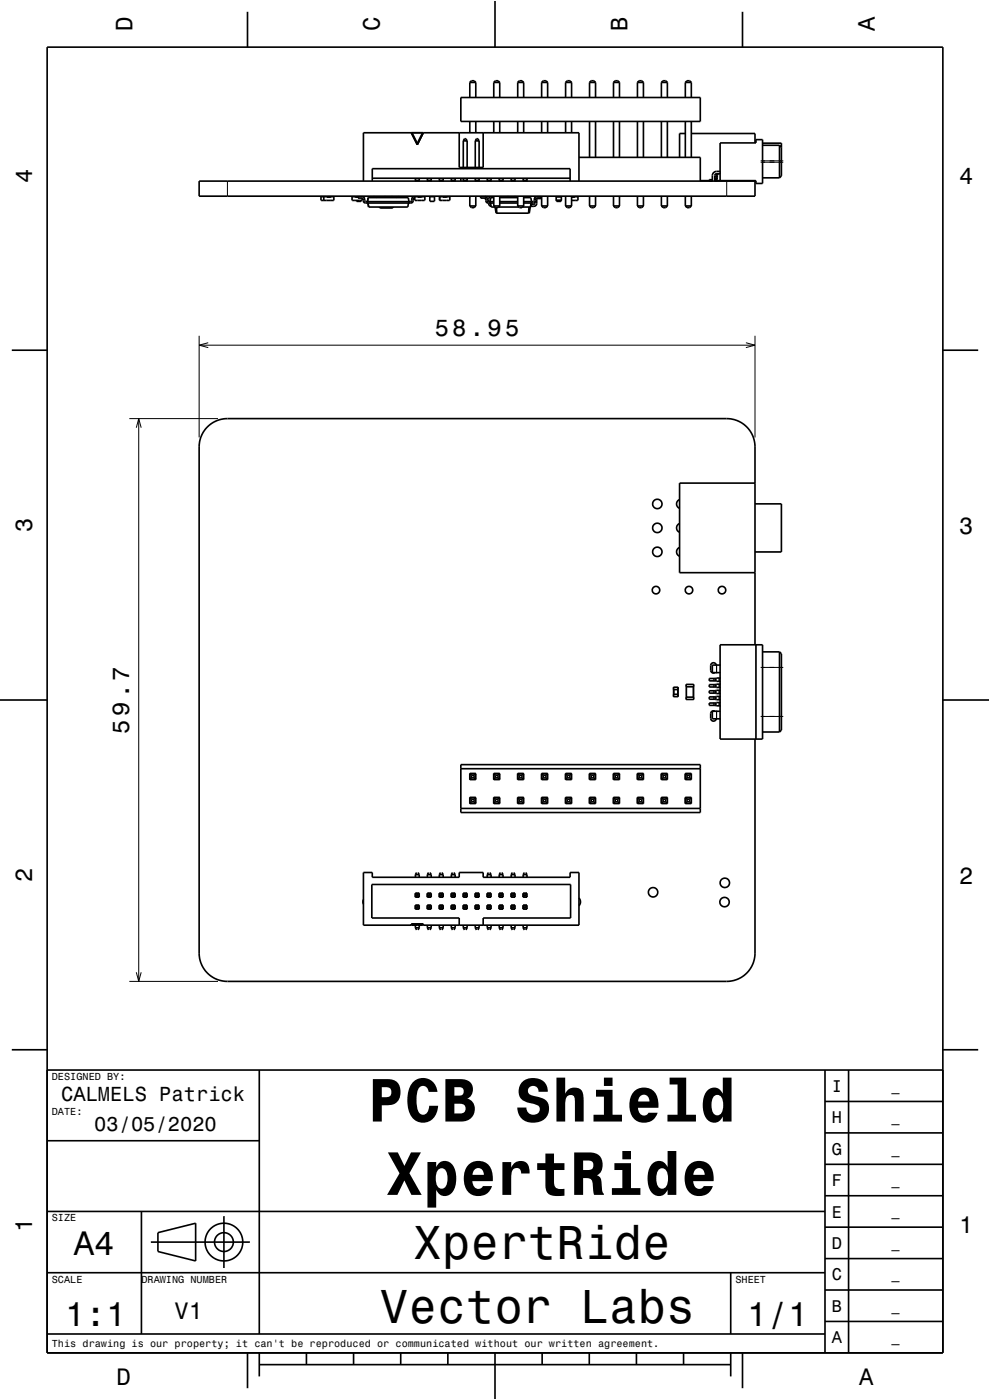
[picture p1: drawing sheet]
<svg xmlns="http://www.w3.org/2000/svg" width="210mm" height="297mm" viewBox="0 0 210 297" stroke-linecap="round" stroke-linejoin="round" font-family="sans-serif">
<g fill="none" stroke="#000" stroke-width=".21">
<path d="M48.2 38.4v3.2M151.7 37.7v.8M151.8 37.8v.5M152 36.7v1.9M154.1 38.4v3.2M155.8 38.3v.1M161.3 34.4h4.9M161.3 34.1h4.9M81.4 41.8h2.1M107.4 41.8h2.1M117.9 41.8h1.3M117.9 42.5h1.3"/>
<path d="M42.2 71.2v21.6M42.2 73.2h118M44.2 72.7l-2 .5 2 .5M158.2 72.7l2 .5-2 .5M160.2 71.2v21.6M27.4 88.8h18.8M28.9 90.7l.5-1.9 .5 1.9M29.4 88.8v119.4M142.9 145.7v2.1M143.8 146.2v1.2M143.8 145.7v.6M143.8 147.2v.6"/>
<path d="M145.6 145.1v.6M145.6 147.8v.6M145.6 145.5v2.6M147.1 145.5v2.6M147.1 145.1v.6M147.1 147.8v.6M151.5 143.8v.8M151.5 145.1v.8M151.5 146.4v.8M151.5 147.7v.8M151.5 149v.8M152 140.9v2"/>
<path d="M152 150.7v2M152.6 143.8v.8M152.6 145.1v.8M152.6 146.4v.8M152.6 147.7v.8M152.6 149v.8M161.3 141.6h4.9M161.3 152h4.9M27.4 208.2h18.8M28.9 206.3l.5 1.9 .5-1.9"/>
</g>
<g fill="none" stroke="#000" stroke-width=".35">
<path d="M10 10h190v277h-190zM52.5 2.5v7.5M99.7 17.5v3.2M99.7 17.5l.3-.4h.6l.3 .4M99.7 17.5h1.2M100.9 17.5v3.2M104.7 17.5v3.2M104.7 17.5l.4-.4h.5l.4 .4M104.7 17.5h1.3M105 0v10M106 17.5v3.2M109.8 17.5v3.2"/>
<path d="M109.8 17.5l.4-.4h.5l.4 .4M109.8 17.5h1.3M111.1 17.5v3.2M114.9 17.5v3.2M114.9 17.5l.4-.4h.5l.4 .4M114.9 17.5h1.3M116.2 17.5v3.2M120 17.5v3.2M120 17.5l.3-.4h.6l.3 .4M120 17.5h1.2M121.2 17.5v3.2M125.1 17.5v3.2"/>
<path d="M125.1 17.5l.3-.4h.6l.3 .4M125.1 17.5h1.2M126.3 17.5v3.2M130.1 17.5v3.2M130.1 17.5l.4-.4h.5l.4 .4M130.1 17.5h1.3M131.4 17.5v3.2M135.2 17.5v3.2M135.2 17.5l.4-.4h.5l.4 .4M135.2 17.5h1.3M136.5 17.5v3.2M140.3 17.5v3.2"/>
<path d="M140.3 17.5l.4-.4h.5l.4 .4M140.3 17.5h1.3M141.6 17.5v3.2M145.4 17.5v3.2M145.4 17.5l.3-.4h.6l.3 .4M145.4 17.5h1.2M146.6 17.5v3.2M157.5 2.5v7.5M42.2 38.4h118v3.2h-118zM77.1 38.4v-10.2h45.7v10.2M79 38.4v-2.6h41.9v2.6M79 37.8h41.9"/>
<path d="M87.3 28.2l1.2 2.5 1.3-2.5M87.4 28.2l1.1 2.2 1.1-2.2M88.1 37.8v.6M88.3 38.4l-.2-.1h.8l-.1 .1M88.9 37.8v.6M90.7 37.8v.6M90.8 38.4l-.1-.1h.8l-.2 .1M91.5 37.8v.6M93.2 37.8v.6M93.3 38.4l-.1-.1h.8l-.1 .1M94 37.8v.6M95.7 37.8v.6"/>
<path d="M95.9 38.4l-.2-.1h.8l-.1 .1M96.5 37.8v.6M97.4 28.2v7.3h5.1v-7.3M97.8 20.7h50.8v5.1h-50.8zM97.8 37.8v.6M98.3 29.9v5.6M98.3 37.8v.6M98.3 29.9h.8M98.3 29.9l.2-.5h.3l.3 .5M98.4 38.4l-.1-.1h.8l-.2 .1M99.1 29.9v5.6M99.1 37.8v.6"/>
<path d="M99.7 25.8v2.4M100.8 29.9v5.6M100.8 37.8v.6M100.8 29.9h.8M100.8 29.9l.3-.5h.3l.2 .5M100.9 25.8v2.4M101 38.4l-.2-.1h.8l-.1 .1M101.6 29.9v5.6M101.6 37.8v.6M103.4 37.8v.6M103.5 38.4l-.1-.1h.8l-.2 .1M104.2 37.8v.6"/>
<path d="M104.7 25.8v2.4M105.9 37.8v.6M106 25.8v2.4M106 38.4l-.1-.1h.8l-.1 .1M106.7 37.8v.6M108.4 37.8v.6M108.6 38.4l-.2-.1h.8l-.1 .1M109.2 37.8v.6M109.8 25.8v2.4M111 37.8v.6M111.1 25.8v2.4M111.1 38.4l-.1-.1h.8l-.2 .1"/>
<path d="M111.8 37.8v.6M114.9 25.8v2.4M116.2 25.8v2.4M120 25.8v2.4M121.2 25.8v2.4M122.8 33.4h25.8v5M125.1 25.8v7.6M126.3 25.8v7.6M130.1 25.8v7.6M131.4 25.8v7.6M135.2 25.8v7.6M136.5 25.8v7.6"/>
<path d="M140.3 25.8v7.6M141.6 25.8v7.6M145.4 28.3h-1.2v5.1M145.4 25.8v7.6M146.6 28.3h13.6v2M146.6 25.8v7.6M148.6 38.3h1.9M151.1 38.1h-.6v.3M151.8 38.3h8.6v.6h1.4v-9.3h-1.4v.7h-7.6v8M151.9 36.9l-.1 .9-.2 .3M152.4 36.9l-.3 .3a.92 .92 0 0 1-.5 1.2M152.8 36.4a1.34 1.34 0 0 0-1.6 .5l-.1 1.5"/>
<path d="M152.8 36.9h-.8l-.4 .2v1.3M154.7 38.3v.1M156.7 38.3v.1M161.8 30.4h4v6.9l-.4 .4M161.8 37.7h3.6M161.8 30.8h3.6M165.4 30.8v6.9M165.4 30.8l.4 .4M68.7 41.7h.1M68.7 42.5h.1M68.7 41.7v.8M69.3 42.5h.1"/>
<path d="M70.2 41.7h-2.1v.8h2.7v-.8l-1.2 .1M70.2 42.5h.1M75.3 42.5h.1M75.6 41.8l1.3-.1a.62 .62 0 0 1 .5 .9l.2 .2h9.6l.1-.1 .1-.5 .2-.4h1.2M75.6 42.5l.1 .2h.9v-.2M75.9 41.8l-1.2-.1v.8h2.1v-.5M75.9 41.7v.3h1M76.2 42.5h.1M76.9 42l.2 .2a.62 .62 0 0 0 .5 .9h9.6l.4-.3 .1-.7 .3-.1M77.9 43.1l.2-1.2h8.5l.2 1.2M78.1 43.1l.1 .8h8.3l.2-.8M79.2 41.9v-.2l.8 .2"/>
<path d="M80.5 43.9v.2h2.9v-.2M80.6 43.9v.2M81.4 41.9v-.2h2v.2M81.9 41.7v.2M82.9 41.7v.2M83.3 43.9v.2M84 41.9l.4-.2h.4v.2M88 41.7v.8h2.1v-.8h-1.5M88.6 42.5h.1M89.5 42.5h.1M91.2 41.7l1 .1-.1 .9h-.9zM93.3 41.7v.8"/>
<path d="M93.9 42.5h.1M94.8 42.5h.1M94.8 41.7h-1.5l-.1 .8h2.2v-.7h-.7M99.7 41.6v2.1M99.7 43.7h1.2M99.7 43.7l.3 .4h.6l.3-.4M100.9 41.6v2.1M102.8 42l.2 .1M102.9 41.7a.62 .62 0 0 1 .4 .9l.3 .2h1.1M103.3 42.1l.3 .2v.5M103.6 43.1l.2 .5 .4 .2M104 42.2l-.4-.5h-1.6v.3h.9l.1 .2a.62 .62 0 0 0 .6 .9h1.1"/>
<path d="M104.1 43.3v-.2l.1 .8h.8M104.7 41.9h-.6l-.2 1.2M104.7 41.6v2.1M104.7 43.7h1.3M104.7 43.7l.4 .4h.5l.4-.4M105.3 44.1l.1 1.1M105.8 43.9h4.2M106 41.6v2.1M106 43.1h3.8M106 42.8h3.8M106 41.9h3.8M107.5 41.9v-.2h2v.2"/>
<path d="M108 41.7v.2M109 41.7v.2M109.8 41.6v2.1M109.8 43.7h1.3M109.8 43.7l.4 .4h.5l.4-.4M110.9 43.9h1.6M111.1 42.8h2l.2-.1 .1-.5 .2-.4 1.2-.1v.4l-.9 .1v1a.61 .61 0 0 1-.6 .6h-.8M111.1 41.6v2.1M111.1 41.9h1.5l.2 1.2M112.2 43.9l-.1 1.3M112.5 43.9l-.2 1.3h-7.1l-.2-1.2M112.6 43.2l.1 .6"/>
<path d="M112.7 43.1l-.2 .8M113.4 43v.3l-.1 .1h-.7M114.8 42l-1.1 .1-.1 .5-.2 .4-2.3 .1M114.9 41.6v2.1M114.9 43.7h1.3M114.9 43.7l.4 .4h.5l.4-.4M116.2 41.6v2.1M118 42.5l.1 .2h.9l.1-1h-1.1v.8h1.1M120 41.6v2.1M120 43.7h1.2M120 43.7l.3 .4h.6l.3-.4M121.2 41.6v2.1"/>
<path d="M121.2 41.8h1.4v.7h-1.4M122 42.5h.1M125.1 41.6v2.1M125.1 43.7h1.2M125.1 43.7l.3 .4h.6l.3-.4M126.3 41.6v2.1M130.1 41.6v2.1M130.1 43.7h1.3M130.1 43.7l.4 .4h.5l.4-.4M131.4 41.6v2.1M135.2 41.6v2.1M135.2 43.7h1.3"/>
<path d="M135.2 43.7l.4 .4h.5l.4-.4M136.5 41.6v2.1M140.3 41.6v2.1M140.3 43.7h1.3M140.3 43.7l.4 .4h.5l.4-.4M141.6 41.6v2.1M145.4 41.6v2.1M145.4 43.7h1.2M145.4 43.7l.3 .4h.6l.3-.4M146.6 41.6v2.1M2.5 74.3h7.5M200 74.3h7.5"/>
<path d="M144.2 116.1a1 1 0 0 0-.7 1 1 1 0 0 0 .7 .9M144.2 106a1 1 0 0 0-.7 .9 1 1 0 0 0 .7 .9M144.2 111.1a1 1 0 0 0-.7 .9 1 1 0 0 0 .7 .9M160.2 102.5h-16v19h16M160.2 106.9h5.6v10.2h-5.6M152.8 136.8h9v20h-9zM160.2 136.8v-42a6 6 0 0 0-6.1-6h-105.9a6 6 0 0 0-6 6v107.4a6 6 0 0 0 6 6h105.9a6 6 0 0 0 6.1-6v-45.4M160.4 136.8v20M161.8 138.3h3.6M165.4 138.3l.4 .4v16.2l-.4 .4M165.4 138.3v17M0 148.5h10"/>
<path d="M142.9 146.3h1v-.5h-1v2h1v-.5h-1M143.8 146.3v1M145.5 145.2h1.7v.5h-1.7zM145.5 147.9h1.7v.5h-1.7zM145.6 145.7v2.2M147.1 145.7v2.2M151.7 150.9a.6 .6 0 0 0-.9 .5v1a.6 .6 0 0 0 .5 .6 .6 .6 0 0 0 .6-.5M151.8 145.8h.1M151.8 149.7h.1M151.8 144.5h.1M151.8 147.1h.1M151.8 148.4h.1"/>
<path d="M151.8 145.2h-1.3v.5l1.3 .1M151.8 149.1h-1.3v.5l1.3 .1M151.8 143.9h-1.3v.5l1.3 .1M151.8 146.5h-1.3v.5l1.3 .1M151.8 147.8h-1.3v.5l1.3 .1M151.8 145.8h1M151.8 149.7h1M151.8 144.5h1M151.8 147.1h1M151.8 148.4h1M151.8 145.2h.1M151.8 143.9v.6"/>
<path d="M151.8 145.2v.6M151.8 146.5v.6M151.8 147.8v.6M151.8 149.1v.6M151.8 149.1h.1M151.8 143.9h.1M151.8 146.5h.1M151.8 147.8h.1M151.9 141.1a.6 .6 0 0 0-.6-.5 .6 .6 0 0 0-.5 .6v1a.6 .6 0 0 0 .9 .5M152.8 145.1l-1 .1M152.8 149l-1 .1M152.8 150.9h-1.7v1.6h1.7"/>
<path d="M152.8 141.1h-1.7v1.6h1.7M152.8 143.8l-1 .1M152.8 146.4l-1 .1M152.8 147.7l-1 .1M161.8 155.3h3.6M200 148.5h10M97.8 163.1h50.8M97.8 162.2h50.8v10.2h-50.8zM97.8 171.5h50.8M99.7 169.2h1.2M99.7 164.1h1.2M99.7 164.1v1.3"/>
<path d="M99.7 169.2v1.3M99.7 170.5h1.2M99.7 165.4h1.2M99.7 164.1l.3 .4M99.7 169.2l.3 .4M100 169.6h.6M100 170.1h.6M100 164.5h.6M100 165h.6M100 170.1l-.3 .4M100 165l-.3 .4M100 164.5v.5"/>
<path d="M100 169.6v.5M100.6 165l.3 .4M100.6 164.5v.5M100.6 169.6v.5M100.6 170.1l.3 .4M100.9 164.1v1.3M100.9 169.2v1.3M100.9 169.2l-.3 .4M100.9 164.1l-.3 .4M104.7 169.2h1.3M104.7 164.1h1.3M104.7 164.1v1.3"/>
<path d="M104.7 169.2v1.3M104.7 170.5h1.3M104.7 165.4h1.3M104.7 164.1l.4 .4M104.7 169.2l.4 .4M105.1 169.6h.5M105.1 170.1h.5M105.1 164.5h.5M105.1 165h.5M105.1 170.1l-.4 .4M105.1 165l-.4 .4M105.1 164.5v.5"/>
<path d="M105.1 169.6v.5M105.6 165l.4 .4M105.6 164.5v.5M105.6 169.6v.5M105.6 170.1l.4 .4M106 164.1v1.3M106 169.2v1.3M106 169.2l-.4 .4M106 164.1l-.4 .4M109.8 169.2h1.3M109.8 164.1h1.3M109.8 164.1v1.3"/>
<path d="M109.8 169.2v1.3M109.8 170.5h1.3M109.8 165.4h1.3M109.8 164.1l.4 .4M109.8 169.2l.4 .4M110.2 169.6h.5M110.2 170.1h.5M110.2 164.5h.5M110.2 165h.5M110.2 170.1l-.4 .4M110.2 165l-.4 .4M110.2 164.5v.5"/>
<path d="M110.2 169.6v.5M110.7 165l.4 .4M110.7 164.5v.5M110.7 169.6v.5M110.7 170.1l.4 .4M111.1 164.1v1.3M111.1 169.2v1.3M111.1 169.2l-.4 .4M111.1 164.1l-.4 .4M114.9 169.2h1.3M114.9 164.1h1.3M114.9 164.1v1.3"/>
<path d="M114.9 169.2v1.3M114.9 170.5h1.3M114.9 165.4h1.3M114.9 164.1l.4 .4M114.9 169.2l.4 .4M115.3 169.6h.5M115.3 170.1h.5M115.3 164.5h.5M115.3 165h.5M115.3 170.1l-.4 .4M115.3 165l-.4 .4M115.3 164.5v.5"/>
<path d="M115.3 169.6v.5M115.8 165l.4 .4M115.8 164.5v.5M115.8 169.6v.5M115.8 170.1l.4 .4M116.2 164.1v1.3M116.2 169.2v1.3M116.2 169.2l-.4 .4M116.2 164.1l-.4 .4M120 169.2h1.2M120 164.1h1.2M120 164.1v1.3"/>
<path d="M120 169.2v1.3M120 170.5h1.2M120 165.4h1.2M120 164.1l.3 .4M120 169.2l.3 .4M120.3 169.6h.6M120.3 170.1h.6M120.3 164.5h.6M120.3 165h.6M120.3 170.1l-.3 .4M120.3 165l-.3 .4M120.3 164.5v.5"/>
<path d="M120.3 169.6v.5M120.9 164.5v.5M120.9 169.6v.5M120.9 165l.3 .4M120.9 170.1l.3 .4M121.2 164.1v1.3M121.2 169.2v1.3M121.2 169.2l-.3 .4M121.2 164.1l-.3 .4M125.1 169.2h1.2M125.1 164.1h1.2M125.1 164.1v1.3"/>
<path d="M125.1 169.2v1.3M125.1 170.5h1.2M125.1 165.4h1.2M125.1 164.1l.3 .4M125.1 169.2l.3 .4M125.4 169.6h.6M125.4 170.1h.6M125.4 164.5h.6M125.4 165h.6M125.4 170.1l-.3 .4M125.4 165l-.3 .4M125.4 164.5v.5"/>
<path d="M125.4 169.6v.5M126 165l.3 .4M126 164.5v.5M126 169.6v.5M126 170.1l.3 .4M126.3 164.1v1.3M126.3 169.2v1.3M126.3 169.2l-.3 .4M126.3 164.1l-.3 .4M130.1 169.2h1.3M130.1 164.1h1.3M130.1 164.1v1.3"/>
<path d="M130.1 169.2v1.3M130.1 170.5h1.3M130.1 165.4h1.3M130.1 164.1l.4 .4M130.1 169.2l.4 .4M130.5 169.6h.5M130.5 170.1h.5M130.5 164.5h.5M130.5 165h.5M130.5 170.1l-.4 .4M130.5 165l-.4 .4M130.5 164.5v.5"/>
<path d="M130.5 169.6v.5M131 165l.4 .4M131 164.5v.5M131 169.6v.5M131 170.1l.4 .4M131.4 164.1v1.3M131.4 169.2v1.3M131.4 169.2l-.4 .4M131.4 164.1l-.4 .4M135.2 169.2h1.3M135.2 164.1h1.3M135.2 164.1v1.3"/>
<path d="M135.2 169.2v1.3M135.2 170.5h1.3M135.2 165.4h1.3M135.2 164.1l.4 .4M135.2 169.2l.4 .4M135.6 169.6h.5M135.6 170.1h.5M135.6 164.5h.5M135.6 165h.5M135.6 170.1l-.4 .4M135.6 165l-.4 .4M135.6 164.5v.5"/>
<path d="M135.6 169.6v.5M136.1 165l.4 .4M136.1 164.5v.5M136.1 169.6v.5M136.1 170.1l.4 .4M136.5 164.1v1.3M136.5 169.2v1.3M136.5 169.2l-.4 .4M136.5 164.1l-.4 .4M140.3 169.2h1.3M140.3 164.1h1.3M140.3 164.1v1.3"/>
<path d="M140.3 169.2v1.3M140.3 164.1l.4 .4M140.3 170.5h1.3M140.3 165.4h1.3M140.3 169.2l.4 .4M140.7 169.6h.5M140.7 170.1h.5M140.7 170.1l-.4 .4M140.7 164.5h.5M140.7 165h.5M140.7 165l-.4 .4M140.7 164.5v.5"/>
<path d="M140.7 169.6v.5M141.2 165l.4 .4M141.2 164.5v.5M141.2 169.6v.5M141.2 170.1l.4 .4M141.6 169.2l-.4 .4M141.6 164.1v1.3M141.6 169.2v1.3M141.6 164.1l-.4 .4M145.4 164.1v1.3M145.4 169.2v1.3M145.4 169.2h1.2"/>
<path d="M145.4 164.1h1.2M145.4 169.2l.3 .4M145.4 170.5h1.2M145.4 164.1l.3 .4M145.4 165.4h1.2M145.7 169.6h.6M145.7 164.5v.5M145.7 169.6v.5M145.7 170.1h.6M145.7 170.1l-.3 .4M145.7 165l-.3 .4M145.7 164.5h.6"/>
<path d="M145.7 165h.6M146.3 164.5v.5M146.3 169.6v.5M146.3 170.1l.3 .4M146.3 165l.3 .4M146.6 169.2l-.3 .4M146.6 164.1v1.3M146.6 169.2v1.3M146.6 164.1l-.3 .4M77.1 190.8l-.1 .5 .1 .5M77.1 185.1h1.9v1h18.4v-1h5.1v1h18.4v-1h1.9v11.2h-45.7zM87.3 196.3v-.3h2.5v.3"/>
<path d="M87.4 196.3v-.2h2.2v.2M88.1 185.6v.5M88.1 189.5v.8M88.1 192.1v.8M88.1 196.3v.5M88.1 192.1h.8M88.1 189.5h.8M88.1 189.5l.3 .3M88.1 192.9h.8M88.1 190.3h.8M88.1 196.8h.8M88.1 185.6h.8"/>
<path d="M88.1 196.8l.3 .5M88.1 192.1l.3 .2M88.4 189.8h.3M88.4 190.1l-.3 .2M88.4 192.6l-.3 .3M88.4 189.8v.3M88.4 192.3v.3M88.4 190.1h.3M88.4 185.1l-.3 .5M88.4 192.6h.3M88.4 192.3h.3M88.5 196.1v.2"/>
<path d="M88.7 190.1l.2 .2M88.7 189.8v.3M88.7 192.3v.3M88.7 185.1l.2 .5M88.7 192.6l.2 .3M88.9 189.5l-.2 .3M88.9 185.6v.5M88.9 189.5v.8M88.9 192.1v.8M88.9 196.3v.5M88.9 192.1l-.2 .2M88.9 196.8l-.2 .5"/>
<path d="M90.7 192.1h.8M90.7 189.5h.8M90.7 185.6v.5M90.7 189.5v.8M90.7 192.1v.8M90.7 196.3v.5M90.7 192.1l.2 .2M90.7 189.5l.2 .3M90.7 192.9h.8M90.7 190.3h.8M90.7 196.8h.8M90.7 185.6h.8"/>
<path d="M90.7 196.8l.2 .5M90.9 189.8h.3M90.9 190.1l-.2 .2M90.9 192.6l-.2 .3M90.9 190.1h.3M90.9 189.8v.3M90.9 192.3v.3M90.9 185.1l-.2 .5M90.9 192.6h.3M90.9 192.3h.3M91.2 192.6l.3 .3M91.2 190.1l.3 .2"/>
<path d="M91.2 189.8v.3M91.2 192.3v.3M91.2 185.1l.3 .5M91.5 189.5l-.3 .3M91.5 185.6v.5M91.5 189.5v.8M91.5 192.1v.8M91.5 196.3v.5M91.5 192.1l-.3 .2M91.5 196.8l-.3 .5M93.2 192.1h.8M93.2 189.5h.8"/>
<path d="M93.2 185.6v.5M93.2 189.5v.8M93.2 192.1v.8M93.2 196.3v.5M93.2 192.1l.2 .2M93.2 189.5l.2 .3M93.2 192.9h.8M93.2 190.3h.8M93.2 196.8h.8M93.2 185.6h.8M93.2 196.8l.2 .5M93.4 189.8h.4"/>
<path d="M93.4 190.1l-.2 .2M93.4 192.6l-.2 .3M93.4 190.1h.4M93.4 189.8v.3M93.4 192.3v.3M93.4 185.1l-.2 .5M93.4 192.6h.4M93.4 192.3h.4M93.8 190.1l.2 .2M93.8 189.8v.3M93.8 192.3v.3M93.8 185.1l.2 .5"/>
<path d="M93.8 192.6l.2 .3M94 189.5l-.2 .3M94 185.6v.5M94 189.5v.8M94 192.1v.8M94 196.3v.5M94 192.1l-.2 .2M94 196.8l-.2 .5M95.7 192.1h.8M95.7 189.5h.8M95.7 185.6v.5M95.7 189.5v.8"/>
<path d="M95.7 192.1v.8M95.7 196.3v.5M95.7 192.1l.3 .2M95.7 189.5l.3 .3M95.7 192.9h.8M95.7 190.3h.8M95.7 196.8h.8M95.7 185.6h.8M95.7 196.8l.3 .5M96 189.8h.3M96 190.1l-.3 .2M96 192.6l-.3 .3"/>
<path d="M96 190.1h.3M96 189.8v.3M96 192.3v.3M96 185.1l-.3 .5M96 192.6h.3M96 192.3h.3M96.3 192.6l.2 .3M96.3 190.1l.2 .2M96.3 189.8v.3M96.3 192.3v.3M96.3 185.1l.2 .5M96.5 189.5l-.2 .3"/>
<path d="M96.5 185.6v.5M96.5 189.5v.8M96.5 192.1v.8M96.5 196.3v.5M96.5 192.1l-.2 .2M96.5 196.8l-.2 .5M97.4 196.3v-1.6h-18.5v-7.1h42.1v7.1h-18.5v1.6M98.3 192.1h.8M98.3 189.5h.8M98.3 189.5v.8M98.3 192.1v.8M98.3 196.3v.5"/>
<path d="M98.3 192.1l.2 .2M98.3 189.5l.2 .3M98.3 192.9h.8M98.3 190.3h.8M98.3 196.8h.8M98.3 196.8l.2 .5M98.5 189.8h.3M98.5 190.1l-.2 .2M98.5 192.6l-.2 .3M98.5 190.1h.3M98.5 189.8v.3M98.5 192.3v.3"/>
<path d="M98.5 192.6h.3M98.5 192.3h.3M98.8 192.6l.3 .3M98.8 190.1l.3 .2M98.8 189.8v.3M98.8 192.3v.3M99.1 189.5l-.3 .3M99.1 189.5v.8M99.1 192.1v.8M99.1 196.3v.5M99.1 192.1l-.3 .2M99.1 196.8l-.3 .5"/>
<path d="M100.8 192.1h.8M100.8 189.5h.8M100.8 189.5v.8M100.8 192.1v.8M100.8 196.3v.5M100.8 192.1l.3 .2M100.8 189.5l.3 .3M100.8 192.9h.8M100.8 190.3h.8M100.8 196.8h.8M100.8 196.8l.3 .5M101.1 189.8h.3"/>
<path d="M101.1 190.1l-.3 .2M101.1 192.6l-.3 .3M101.1 190.1h.3M101.1 189.8v.3M101.1 192.3v.3M101.1 192.6h.3M101.1 192.3h.3M101.4 192.6l.2 .3M101.4 190.1l.2 .2M101.4 189.8v.3M101.4 192.3v.3M101.6 189.5l-.2 .3"/>
<path d="M101.6 189.5v.8M101.6 192.1v.8M101.6 196.3v.5M101.6 192.1l-.2 .2M101.6 196.8l-.2 .5M103.4 192.1h.8M103.4 189.5h.8M103.4 185.6v.5M103.4 189.5v.8M103.4 192.1v.8M103.4 196.3v.5M103.4 192.1l.2 .2"/>
<path d="M103.4 189.5l.2 .3M103.4 192.9h.8M103.4 190.3h.8M103.4 196.8h.8M103.4 185.6h.8M103.4 196.8l.2 .5M103.6 189.8h.3M103.6 190.1l-.2 .2M103.6 192.6l-.2 .3M103.6 190.1h.3M103.6 189.8v.3M103.6 192.3v.3"/>
<path d="M103.6 185.1l-.2 .5M103.6 192.6h.3M103.6 192.3h.3M103.9 192.6l.3 .3M103.9 190.1l.3 .2M103.9 189.8v.3M103.9 192.3v.3M103.9 185.1l.3 .5M104.2 189.5l-.3 .3M104.2 185.6v.5M104.2 189.5v.8M104.2 192.1v.8"/>
<path d="M104.2 196.3v.5M104.2 192.1l-.3 .2M104.2 196.8l-.3 .5M105.9 192.1h.8M105.9 189.5h.8M105.9 185.6v.5M105.9 189.5v.8M105.9 192.1v.8M105.9 196.3v.5M105.9 192.1l.2 .2M105.9 189.5l.2 .3M105.9 192.9h.8"/>
<path d="M105.9 190.3h.8M105.9 196.8h.8M105.9 185.6h.8M105.9 196.8l.2 .5M106.1 189.8h.4M106.1 190.1l-.2 .2M106.1 192.6l-.2 .3M106.1 190.1h.4M106.1 189.8v.3M106.1 192.3v.3M106.1 185.1l-.2 .5M106.1 192.6h.4"/>
<path d="M106.1 192.3h.4M106.5 192.6l.2 .3M106.5 190.1l.2 .2M106.5 189.8v.3M106.5 192.3v.3M106.5 185.1l.2 .5M106.7 189.5l-.2 .3M106.7 185.6v.5M106.7 189.5v.8M106.7 192.1v.8M106.7 196.3v.5M106.7 192.1l-.2 .2"/>
<path d="M106.7 196.8l-.2 .5M108.4 192.1h.8M108.4 189.5h.8M108.4 185.6v.5M108.4 189.5v.8M108.4 192.1v.8M108.4 196.3v.5M108.4 189.5l.3 .3M108.4 192.9h.8M108.4 190.3h.8M108.4 196.8h.8M108.4 185.6h.8"/>
<path d="M108.4 192.1l.3 .2M108.4 196.8l.3 .5M108.7 189.8h.3M108.7 190.1l-.3 .2M108.7 192.6l-.3 .3M108.7 190.1h.3M108.7 189.8v.3M108.7 192.3v.3M108.7 185.1l-.3 .5M108.7 192.6h.3M108.7 192.3h.3M109 190.1l.2 .2"/>
<path d="M109 189.8v.3M109 192.3v.3M109 185.1l.2 .5M109 192.6l.2 .3M109.2 189.5l-.2 .3M109.2 185.6v.5M109.2 189.5v.8M109.2 192.1v.8M109.2 196.3v.5M109.2 192.1l-.2 .2M109.2 196.8l-.2 .5M111 192.1h.8"/>
<path d="M111 189.5h.8M111 185.6v.5M111 189.5v.8M111 192.1v.8M111 196.3v.5M111 192.1l.2 .2M111 189.5l.2 .3M111 192.9h.8M111 190.3h.8M111 196.8h.8M111 185.6h.8M111 196.8l.2 .5"/>
<path d="M111.2 189.8h.3M111.2 190.1l-.2 .2M111.2 190.1h.3M111.2 189.8v.3M111.2 192.3v.3M111.2 192.6l-.2 .3M111.2 185.1l-.2 .5M111.2 192.6h.3M111.2 192.3h.3M111.5 192.6l.3 .3M111.5 190.1l.3 .2M111.5 189.8v.3"/>
<path d="M111.5 192.3v.3M111.5 185.1l.3 .5M111.8 189.5l-.3 .3M111.8 185.6v.5M111.8 189.5v.8M111.8 192.1v.8M111.8 196.3v.5M111.8 196.8l-.3 .5M111.8 192.1l-.3 .2M122.8 190.5a1.19 1.19 0 0 1 0 1.7M2.5 222.7h7.5M10 227h190"/>
<path d="M55 227v56M175 233.7h25M175 227v60M180 227v60M200 222.7h7.5M10 257h165M10 242h45M30 257v26M47.5 258v11M175 253.7h25M175 247h25M175 240.3h25"/>
<path d="M10 270h165M32 263.5h21M33.5 261.5l8-2v8l-8-2zM155 270v13M175 273.7h25M175 267h25M175 260.3h25M10 283h165M52.5 287v7.5M55 289.5h100M55 287v5M65 287v2.5"/>
<path d="M75 287v2.5M85 287v2.5M95 287v2.5M105 287v10M115 287v2.5M125 287v2.5M135 287v2.5M145 287v2.5M155 287v5M157.5 287v7.5M175 280.3h25"/>
<circle cx="139.4" cy="117.1" r="1"/>
<circle cx="139.4" cy="106.9" r="1"/>
<circle cx="139.4" cy="112" r="1"/>
<circle cx="139.2" cy="125.2" r=".8"/>
<circle cx="146.2" cy="125.2" r=".8"/>
<circle cx="153.2" cy="125.2" r=".8"/>
<circle cx="138.5" cy="189.3" r="1"/>
<circle cx="153.7" cy="191.4" r="1"/>
<circle cx="153.8" cy="187.3" r="1"/>
<circle cx="47.5" cy="263.5" r="2"/>
<circle cx="47.5" cy="263.5" r="4"/>
</g>
<path d="M0 0h210v297h-210" fill="none" stroke="#fff" stroke-width=".21"/>
<g font-size="13">
<text x="78" y="237.9">PCB Shield</text>
<text x="81.9" y="253.5">XpertRide</text>
</g>
<g font-size="10.1">
<text x="87.7" y="267.2">XpertRide</text>
<text x="80.6" y="280.7">Vector Labs</text>
</g>
<g font-size="7.2">
<text x="15.7" y="266.3">A4</text>
<text x="13.8" y="281.3">1:1</text>
<text x="158.5" y="281.3">1/1</text>
</g>
<g font-size="5">
<text x="28.1" y="6.5" transform="rotate(-90 28.1 6.5)">D</text>
<text x="80.6" y="6.5" transform="rotate(-90 80.6 6.5)">C</text>
<text x="133.1" y="6.5" transform="rotate(-90 133.1 6.5)">B</text>
<text x="185.6" y="6.5" transform="rotate(-90 185.6 6.5)">A</text>
<text x="6.8" y="38.7" transform="rotate(-90 6.8 38.7)">4</text>
<text x="203.5" y="39">4</text>
<text x="92.2" y="71.2">58.95</text>
<text x="6.8" y="112.9" transform="rotate(-90 6.8 112.9)">3</text>
<text x="203.5" y="113.2">3</text>
<text x="27.4" y="155.6" transform="rotate(-90 27.4 155.6)">59.7</text>
<text x="6.8" y="187.1" transform="rotate(-90 6.8 187.1)">2</text>
<text x="203.5" y="187.4">2</text>
<text x="6.8" y="261.3" transform="rotate(-90 6.8 261.3)">1</text>
<text x="203.5" y="261.6">1</text>
<text x="37" y="279.9">V1</text>
<text x="24.7" y="293.8">D</text>
<text x="182.2" y="293.8">A</text>
</g>
<g font-size="4.3">
<text x="13" y="233.5">CALMELS Patrick</text>
<text x="20" y="240">03/05/2020</text>
</g>
<g font-size="3.6">
<text x="176.4" y="231.6">I</text>
<text x="176.4" y="238.3">H</text>
<text x="176.4" y="245">G</text>
<text x="176.4" y="251.6">F</text>
<text x="176.4" y="258.3">E</text>
<text x="176.4" y="265">D</text>
<text x="176.4" y="271.6">C</text>
<text x="176.4" y="278.3">B</text>
<text x="176.4" y="285">A</text>
</g>
<g font-size="2.9">
<text x="189.1" y="231.4">_</text>
<text x="189.1" y="238">_</text>
<text x="189.1" y="244.7">_</text>
<text x="189.1" y="251.4">_</text>
<text x="189.1" y="258">_</text>
<text x="189.1" y="264.7">_</text>
<text x="189.1" y="271.4">_</text>
<text x="189.1" y="278">_</text>
<text x="189.1" y="284.7">_</text>
</g>
<g font-size="2.2">
<text x="11" y="229.1">DESIGNED BY:</text>
<text x="11" y="236.6">DATE:</text>
<text x="11" y="259.1">SIZE</text>
<text x="11" y="272.1">SCALE</text>
<text x="30" y="272.1">DRAWING NUMBER</text>
<text x="156" y="272.1">SHEET</text>
<text x="11" y="285.8">This drawing is our property; it can't be reproduced or communicated without our written agreement.</text>
</g>
</svg>
